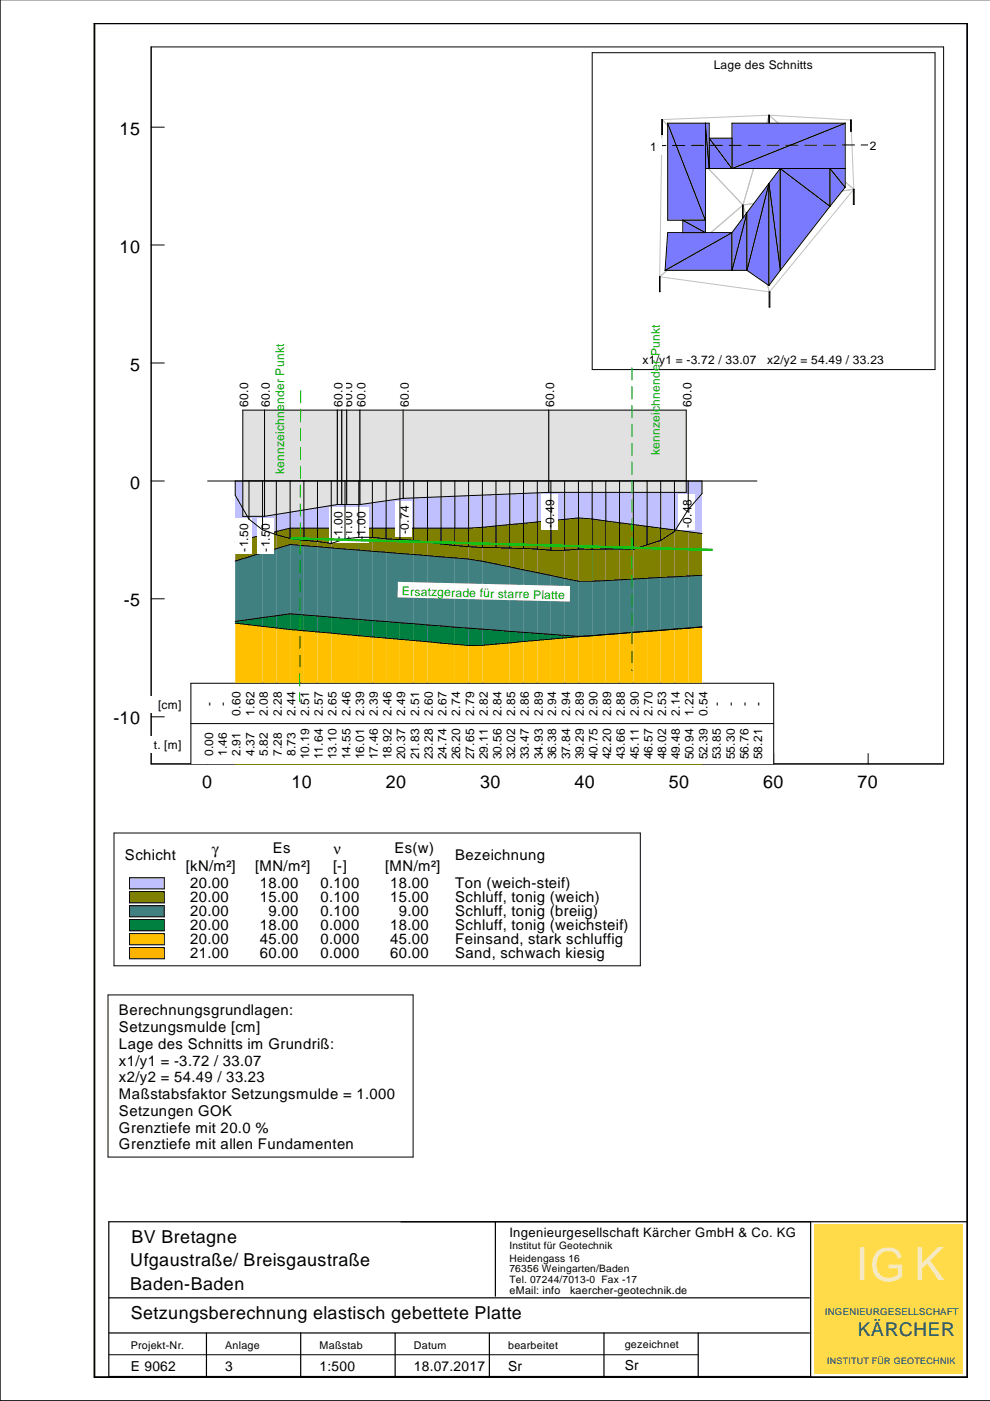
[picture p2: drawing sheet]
<svg xmlns="http://www.w3.org/2000/svg" width="210mm" height="297mm" viewBox="0 0 210 297" stroke-linecap="round" stroke-linejoin="round" font-family="sans-serif">
<path d="M0 0v297h209.9M32 9.9h168.1v152.1h-168.1z" fill="none" stroke="#000" stroke-width=".21"/>
<path d="M20 5h185.1v287h-185.1z" fill="none" stroke="#000" stroke-width=".38"/>
<path d="M49.9 102h2.9v12.1l-2.9 .8z" fill="#c0c0ff"/>
<path d="M49.9 114.9l2.9-.8v4l-2.9 .9z" fill="#808000"/>
<path d="M49.9 119l2.9-.9v13.3l-2.9 .3z" fill="#408080"/>
<path d="M49.9 131.7l2.9-.3v1.1l-2.9-.4z" fill="#008040"/>
<path d="M49.9 132.1l2.9 .4v19.5h-2.9z" fill="#ffc000"/>
<path d="M49.9 152h2.9v10.2h-2.9z" fill="#ffb300"/>
<path d="M52.8 102h2.9v11.4l-2.9 .7z" fill="#c0c0ff"/>
<path d="M52.8 114.1l2.9-.7v3.8l-2.9 .9z" fill="#808000"/>
<path d="M52.8 118.1l2.9-.9v13.7l-2.9 .5z" fill="#408080"/>
<path d="M52.8 131.4l2.9-.5v1.9l-2.9-.3z" fill="#008040"/>
<path d="M52.8 132.5l2.9 .3v19.2h-2.9z" fill="#ffc000"/>
<path d="M52.8 152h2.9v10.2h-2.9z" fill="#ffb300"/>
<path d="M55.7 102h2.9v10.7l-2.9 .7z" fill="#c0c0ff"/>
<path d="M55.7 113.4l2.9-.7v3.6l-2.9 .9z" fill="#808000"/>
<path d="M55.7 117.2l2.9-.9v14.3l-2.9 .3z" fill="#408080"/>
<path d="M55.7 130.9l2.9-.3v2.5l-2.9-.3z" fill="#008040"/>
<path d="M55.7 132.8l2.9 .3v18.9h-2.9z" fill="#ffc000"/>
<path d="M55.7 152h2.9v10.2h-2.9z" fill="#ffb300"/>
<path d="M58.6 102h2.9v10l-2.9 .7z" fill="#c0c0ff"/>
<path d="M58.6 112.7l2.9-.7v3.4l-2.9 .9z" fill="#808000"/>
<path d="M58.6 116.3l2.9-.9v14.7l-2.9 .5z" fill="#408080"/>
<path d="M58.6 130.6l2.9-.5v3.4l-2.9-.4z" fill="#008040"/>
<path d="M58.6 133.1l2.9 .4v18.5h-2.9z" fill="#ffc000"/>
<path d="M58.6 152h2.9v10.2h-2.9z" fill="#ffb300"/>
<path d="M61.5 102h2.9v10h-2.9z" fill="#c0c0ff"/>
<path d="M61.5 112h2.9v3.7l-2.9-.3z" fill="#808000"/>
<path d="M61.5 115.4l2.9 .3v14.7l-2.9-.3z" fill="#408080"/>
<path d="M61.5 130.1l2.9 .3v3.3l-2.9-.2z" fill="#008040"/>
<path d="M61.5 133.5l2.9 .2v18.3h-2.9z" fill="#ffc000"/>
<path d="M61.5 152h2.9v10.2h-2.9z" fill="#ffb300"/>
<path d="M64.4 102h2.9v10h-2.9z" fill="#c0c0ff"/>
<path d="M64.4 112h2.9v3.9l-2.9-.2z" fill="#808000"/>
<path d="M64.4 115.7l2.9 .2v14.7l-2.9-.2z" fill="#408080"/>
<path d="M64.4 130.4l2.9 .2v3.4l-2.9-.3z" fill="#008040"/>
<path d="M64.4 133.7l2.9 .3v18h-2.9z" fill="#ffc000"/>
<path d="M64.4 152h2.9v10.2h-2.9z" fill="#ffb300"/>
<path d="M67.3 102h2.9v10h-2.9z" fill="#c0c0ff"/>
<path d="M67.3 112h2.9v4.2l-2.9-.3z" fill="#808000"/>
<path d="M67.3 115.9l2.9 .3v14.7l-2.9-.3z" fill="#408080"/>
<path d="M67.3 130.6l2.9 .3v3.3l-2.9-.2z" fill="#008040"/>
<path d="M67.3 134l2.9 .2v17.8h-2.9z" fill="#ffc000"/>
<path d="M67.3 152h2.9v10.2h-2.9z" fill="#ffb300"/>
<path d="M70.2 102h3v10h-3z" fill="#c0c0ff"/>
<path d="M70.2 112h3v4.4l-3-.2z" fill="#808000"/>
<path d="M70.2 116.2l3 .2v14.7l-3-.2z" fill="#408080"/>
<path d="M70.2 130.9l3 .2v3.4l-3-.3z" fill="#008040"/>
<path d="M70.2 134.2l3 .3v17.5h-3z" fill="#ffc000"/>
<path d="M70.2 152h3v10.2h-3z" fill="#ffb300"/>
<path d="M73.2 102h2.9v10h-2.9z" fill="#c0c0ff"/>
<path d="M73.2 112h2.9v4.6l-2.9-.2z" fill="#808000"/>
<path d="M73.2 116.4l2.9 .2v14.7l-2.9-.2z" fill="#408080"/>
<path d="M73.2 131.1l2.9 .2v3.5l-2.9-.3z" fill="#008040"/>
<path d="M73.2 134.5l2.9 .3v17.2h-2.9z" fill="#ffc000"/>
<path d="M73.2 152h2.9v10.2h-2.9z" fill="#ffb300"/>
<path d="M76.1 102h2.9v10h-2.9z" fill="#c0c0ff"/>
<path d="M76.1 112h2.9v4.9l-2.9-.3z" fill="#808000"/>
<path d="M76.1 116.6l2.9 .3v14.7l-2.9-.3z" fill="#408080"/>
<path d="M76.1 131.3l2.9 .3v3.4l-2.9-.2z" fill="#008040"/>
<path d="M76.1 134.8l2.9 .2v17h-2.9z" fill="#ffc000"/>
<path d="M76.1 152h2.9v10.2h-2.9z" fill="#ffb300"/>
<path d="M79 102h2.9v10h-2.9z" fill="#c0c0ff"/>
<path d="M79 112h2.9v5.1l-2.9-.2z" fill="#808000"/>
<path d="M79 116.9l2.9 .2v14.7l-2.9-.2z" fill="#408080"/>
<path d="M79 131.6l2.9 .2v3.5l-2.9-.3z" fill="#008040"/>
<path d="M79 135l2.9 .3v16.7h-2.9z" fill="#ffc000"/>
<path d="M79 152h2.9v10.2h-2.9z" fill="#ffb300"/>
<path d="M81.9 102h2.9v10h-2.9z" fill="#c0c0ff"/>
<path d="M81.9 112h2.9v5.3l-2.9-.2z" fill="#808000"/>
<path d="M81.9 117.1l2.9 .2v14.7l-2.9-.2z" fill="#408080"/>
<path d="M81.9 131.8l2.9 .2v3.6l-2.9-.3z" fill="#008040"/>
<path d="M81.9 135.3l2.9 .3v16.4h-2.9z" fill="#ffc000"/>
<path d="M81.9 152h2.9v10.2h-2.9z" fill="#ffb300"/>
<path d="M84.8 102h2.9v10h-2.9z" fill="#c0c0ff"/>
<path d="M84.8 112h2.9v5.6l-2.9-.3z" fill="#808000"/>
<path d="M84.8 117.3l2.9 .3v14.6l-2.9-.2z" fill="#408080"/>
<path d="M84.8 132l2.9 .2v3.6l-2.9-.2z" fill="#008040"/>
<path d="M84.8 135.6l2.9 .2v16.2h-2.9z" fill="#ffc000"/>
<path d="M84.8 152h2.9v10.2h-2.9z" fill="#ffb300"/>
<path d="M87.7 102h2.9v10h-2.9z" fill="#c0c0ff"/>
<path d="M87.7 112h2.9v5.8l-2.9-.2z" fill="#808000"/>
<path d="M87.7 117.6l2.9 .2v14.7l-2.9-.3z" fill="#408080"/>
<path d="M87.7 132.2l2.9 .3v3.6l-2.9-.3z" fill="#008040"/>
<path d="M87.7 135.8l2.9 .3v15.9h-2.9z" fill="#ffc000"/>
<path d="M87.7 152h2.9v10.2h-2.9z" fill="#ffb300"/>
<path d="M90.6 102h2.9v10h-2.9z" fill="#c0c0ff"/>
<path d="M90.6 112h2.9v6.1l-2.9-.3z" fill="#808000"/>
<path d="M90.6 117.8l2.9 .3v14.6l-2.9-.2z" fill="#408080"/>
<path d="M90.6 132.5l2.9 .2v3.7l-2.9-.3z" fill="#008040"/>
<path d="M90.6 136.1l2.9 .3v15.6h-2.9z" fill="#ffc000"/>
<path d="M90.6 152h2.9v10.2h-2.9z" fill="#ffb300"/>
<path d="M93.5 102h2.9v10h-2.9z" fill="#c0c0ff"/>
<path d="M93.5 112h2.9v6.3l-2.9-.2z" fill="#808000"/>
<path d="M93.5 118.1l2.9 .2v14.7l-2.9-.3z" fill="#408080"/>
<path d="M93.5 132.7l2.9 .3v3.6l-2.9-.2z" fill="#008040"/>
<path d="M93.5 136.4l2.9 .2v15.4h-2.9z" fill="#ffc000"/>
<path d="M93.5 152h2.9v10.2h-2.9z" fill="#ffb300"/>
<path d="M96.4 102h3v10h-3z" fill="#c0c0ff"/>
<path d="M96.4 112h3v6.5l-3-.2z" fill="#808000"/>
<path d="M96.4 118.3l3 .2v14.7l-3-.2z" fill="#408080"/>
<path d="M96.4 133l3 .2v3.7l-3-.3z" fill="#008040"/>
<path d="M96.4 136.6l3 .3v15.1h-3z" fill="#ffc000"/>
<path d="M96.4 152h3v10.2h-3z" fill="#ffb300"/>
<path d="M99.4 102h2.9v9.8l-2.9 .2z" fill="#c0c0ff"/>
<path d="M99.4 112l2.9-.2v7.2l-2.9-.5z" fill="#808000"/>
<path d="M99.4 118.5l2.9 .5v14.4l-2.9-.2z" fill="#408080"/>
<path d="M99.4 133.2l2.9 .2v3.4l-2.9 .1z" fill="#008040"/>
<path d="M99.4 136.9l2.9-.1v15.2h-2.9z" fill="#ffc000"/>
<path d="M99.4 152h2.9v10.2h-2.9z" fill="#ffb300"/>
<path d="M102.3 102h2.9v9.5l-2.9 .3z" fill="#c0c0ff"/>
<path d="M102.3 111.8l2.9-.3v8.1l-2.9-.6z" fill="#808000"/>
<path d="M102.3 119l2.9 .6v14l-2.9-.2z" fill="#408080"/>
<path d="M102.3 133.4l2.9 .2v3l-2.9 .2z" fill="#008040"/>
<path d="M102.3 136.8l2.9-.2v15.4h-2.9z" fill="#ffc000"/>
<path d="M102.3 152h2.9v10.2h-2.9z" fill="#ffb300"/>
<path d="M105.2 102h2.9v9.2l-2.9 .3z" fill="#c0c0ff"/>
<path d="M105.2 111.5l2.9-.3v9l-2.9-.6z" fill="#808000"/>
<path d="M105.2 119.6l2.9 .6v13.7l-2.9-.3z" fill="#408080"/>
<path d="M105.2 133.6l2.9 .3v2.4l-2.9 .3z" fill="#008040"/>
<path d="M105.2 136.6l2.9-.3v15.7h-2.9z" fill="#ffc000"/>
<path d="M105.2 152h2.9v10.2h-2.9z" fill="#ffb300"/>
<path d="M108.1 102h2.9v9l-2.9 .2z" fill="#c0c0ff"/>
<path d="M108.1 111.2l2.9-.2v9.8l-2.9-.6z" fill="#808000"/>
<path d="M108.1 120.2l2.9 .6v13.3l-2.9-.2z" fill="#408080"/>
<path d="M108.1 133.9l2.9 .2v1.9l-2.9 .3z" fill="#008040"/>
<path d="M108.1 136.3l2.9-.3v16h-2.9z" fill="#ffc000"/>
<path d="M108.1 152h2.9v10.2h-2.9z" fill="#ffb300"/>
<path d="M111 102h2.9v8.7l-2.9 .3z" fill="#c0c0ff"/>
<path d="M111 111l2.9-.3v10.7l-2.9-.6z" fill="#808000"/>
<path d="M111 120.8l2.9 .6v12.9l-2.9-.2z" fill="#408080"/>
<path d="M111 134.1l2.9 .2v1.5l-2.9 .2z" fill="#008040"/>
<path d="M111 136l2.9-.2v16.2h-2.9z" fill="#ffc000"/>
<path d="M111 152h2.9v10.2h-2.9z" fill="#ffb300"/>
<path d="M113.9 102h2.9v8.4l-2.9 .3z" fill="#c0c0ff"/>
<path d="M113.9 110.7l2.9-.3v11.6l-2.9-.6z" fill="#808000"/>
<path d="M113.9 121.4l2.9 .6v12.5l-2.9-.2z" fill="#408080"/>
<path d="M113.9 134.3l2.9 .2v1l-2.9 .3z" fill="#008040"/>
<path d="M113.9 135.8l2.9-.3v16.5h-2.9z" fill="#ffc000"/>
<path d="M113.9 152h2.9v10.2h-2.9z" fill="#ffb300"/>
<path d="M116.8 102h2.9v8.1l-2.9 .3z" fill="#c0c0ff"/>
<path d="M116.8 110.4l2.9-.3v12.5l-2.9-.6z" fill="#808000"/>
<path d="M116.8 122l2.9 .6v12.1l-2.9-.2z" fill="#408080"/>
<path d="M116.8 134.5l2.9 .2v.6l-2.9 .2z" fill="#008040"/>
<path d="M116.8 135.5l2.9-.2v16.7h-2.9z" fill="#ffc000"/>
<path d="M116.8 152h2.9v10.2h-2.9z" fill="#ffb300"/>
<path d="M119.7 102h2.9v7.8l-2.9 .3z" fill="#c0c0ff"/>
<path d="M119.7 110.1l2.9-.3v13.4l-2.9-.6z" fill="#808000"/>
<path d="M119.7 122.6l2.9 .6v11.7l-2.9-.2z" fill="#408080"/>
<path d="M119.7 134.7l2.9 .3-2.9 .3z" fill="#008040"/>
<path d="M119.7 135.3l2.9-.3v17h-2.9z" fill="#ffc000"/>
<path d="M119.7 152h2.9v10.2h-2.9z" fill="#ffb300"/>
<path d="M122.6 102h3v8l-3-.2z" fill="#c0c0ff"/>
<path d="M122.6 109.8l3 .2v13.2h-3z" fill="#808000"/>
<path d="M122.6 123.2h3v11.6l-3 .1z" fill="#408080"/>
<path d="M122.6 134.9h3" fill="none" stroke="#008040" stroke-width=".21"/>
<path d="M122.6 135l3-.2v16.6l-3 .6z" fill="#ffc000"/>
<path d="M122.6 152l3-.6v10.8h-3z" fill="#ffb300"/>
<path d="M125.6 102h2.8v8.4l-2.8-.4z" fill="#c0c0ff"/>
<path d="M125.6 110l2.8 .4v12.7l-2.8 .1z" fill="#808000"/>
<path d="M125.6 123.2l2.8-.1v11.4l-2.8 .3z" fill="#408080"/>
<path d="M125.6 134.7h2.8" fill="none" stroke="#008040" stroke-width=".25"/>
<path d="M125.6 134.8l2.8-.3v16.2l-2.8 .7z" fill="#ffc000"/>
<path d="M125.6 151.4l2.8-.7v11.5h-2.8z" fill="#ffb300"/>
<path d="M128.4 102h3v8.8l-3-.4z" fill="#c0c0ff"/>
<path d="M128.4 110.4l3 .4v12.1l-3 .2z" fill="#808000"/>
<path d="M128.4 123.1l3-.2v11.4l-3 .2z" fill="#408080"/>
<path d="M128.4 134.4h3" fill="none" stroke="#008040" stroke-width=".21"/>
<path d="M128.4 134.5l3-.2v15.6l-3 .8z" fill="#ffc000"/>
<path d="M128.4 150.7l3-.8v12.3h-3z" fill="#ffb300"/>
<path d="M131.4 102h2.9v9.2l-2.9-.4z" fill="#c0c0ff"/>
<path d="M131.4 110.8l2.9 .4v11.6l-2.9 .1z" fill="#808000"/>
<path d="M131.4 122.9l2.9-.1v11.3l-2.9 .2z" fill="#408080"/>
<path d="M131.4 134.2h2.9" fill="none" stroke="#008040" stroke-width=".25"/>
<path d="M131.4 134.3l2.9-.2v15.1l-2.9 .7z" fill="#ffc000"/>
<path d="M131.4 149.9l2.9-.7v13h-2.9z" fill="#ffb300"/>
<path d="M134.3 102h2.9v9.6l-2.9-.4z" fill="#c0c0ff"/>
<path d="M134.3 111.2l2.9 .4v11l-2.9 .2z" fill="#808000"/>
<path d="M134.3 122.8l2.9-.2v11.3l-2.9 .2z" fill="#408080"/>
<path d="M134.3 134h2.9" fill="none" stroke="#008040" stroke-width=".21"/>
<path d="M134.3 134.1l2.9-.2v14.6l-2.9 .7z" fill="#ffc000"/>
<path d="M134.3 149.2l2.9-.7v13.7h-2.9z" fill="#ffb300"/>
<path d="M137.2 102h2.9v10l-2.9-.4z" fill="#c0c0ff"/>
<path d="M137.2 111.6l2.9 .4v10.4l-2.9 .2z" fill="#808000"/>
<path d="M137.2 122.6l2.9-.2v11.2l-2.9 .3z" fill="#408080"/>
<path d="M137.2 133.8h2.9" fill="none" stroke="#008040" stroke-width=".21"/>
<path d="M137.2 133.9l2.9-.3v14.2l-2.9 .7z" fill="#ffc000"/>
<path d="M137.2 148.5l2.9-.7v14.4h-2.9z" fill="#ffb300"/>
<path d="M140.1 102h2.9v10.4l-2.9-.4z" fill="#c0c0ff"/>
<path d="M140.1 112l2.9 .4v9.9l-2.9 .1z" fill="#808000"/>
<path d="M140.1 122.4l2.9-.1v11.1l-2.9 .2z" fill="#408080"/>
<path d="M140.1 133.5h2.9" fill="none" stroke="#008040" stroke-width=".25"/>
<path d="M140.1 133.6l2.9-.2v13.7l-2.9 .7z" fill="#ffc000"/>
<path d="M140.1 147.8l2.9-.7v15.1h-2.9z" fill="#ffb300"/>
<path d="M143 102h2.9v10.7l-2.9-.3z" fill="#c0c0ff"/>
<path d="M143 112.4l2.9 .3v9.4l-2.9 .2z" fill="#808000"/>
<path d="M143 122.3l2.9-.2v11.1l-2.9 .2z" fill="#408080"/>
<path d="M143 133.3h2.9" fill="none" stroke="#008040" stroke-width=".21"/>
<path d="M143 133.4l2.9-.2v13.1l-2.9 .8z" fill="#ffc000"/>
<path d="M143 147.1l2.9-.8v15.9h-2.9z" fill="#ffb300"/>
<path d="M145.9 102h2.9v11.1l-2.9-.4z" fill="#c0c0ff"/>
<path d="M145.9 112.7l2.9 .4v8.9l-2.9 .1z" fill="#808000"/>
<path d="M145.9 122.1l2.9-.1v10.9l-2.9 .3z" fill="#408080"/>
<path d="M145.9 133.1h2.9" fill="none" stroke="#008040" stroke-width=".25"/>
<path d="M145.9 133.2l2.9-.3v12.7l-2.9 .7z" fill="#ffc000"/>
<path d="M145.9 146.3l2.9-.7v16.6h-2.9z" fill="#ffb300"/>
<path d="M44 102h116.5M49.9 119l11.6-3.6 32 2.7a88.7 88.7 0 0 1 17.5 2.7l11.6 2.4a306.3 306.3 0 0 0 20.4-.9l5.8-.3M148.8 113.1l-23.2-3.1-3-.2-23.2 2.2h-37.9l-11.6 2.9M49.9 131.7l11.6-1.6 46.6 3.8 14.5 1 3-.1M49.9 132.1l11.6 1.4 32 2.9a52 52 0 0 0 14.6-.1l17.5-1.5M148.8 132.9l-23.2 1.9M148.8 145.6l-23.2 5.8-3 .6h-72.7" fill="none" stroke="#000" stroke-width=".21"/>
<path d="M116.3 87h29.2v15h-29.2z" fill="#e1e1e1"/>
<path d="M116.3 87h29.2v15h-29.2z" fill="none" stroke="#000" stroke-width=".21"/>
<g fill="#fff">
<path d="M143.9 80.1h3.5v6.6h-3.5z"/>
<path d="M114.8 80.1h3.4v6.6h-3.4z"/>
</g>
<path d="M116.3 102h29.2v2.4h-29.2z" fill="#e1e1e1"/>
<path d="M116.3 102h29.2v2.4h-29.2z" fill="none" stroke="#000" stroke-width=".21"/>
<g fill="#fff">
<path d="M143.9 104.9h3.5v7.5h-3.5z"/>
<path d="M114.8 104.9h3.4v7.5h-3.4z"/>
</g>
<path d="M85.5 87h30.8v15h-30.8z" fill="#e1e1e1"/>
<path d="M85.5 87h30.8v15h-30.8z" fill="none" stroke="#000" stroke-width=".21"/>
<g fill="#fff">
<path d="M114.8 80.1h3.4v6.6h-3.4z"/>
<path d="M83.9 80.1h3.4v6.6h-3.4z"/>
</g>
<path d="M85.5 102h30.8v2.4l-30.8 1.3z" fill="#e1e1e1"/>
<path d="M85.5 102h30.8v2.4l-30.8 1.3z" fill="none" stroke="#000" stroke-width=".21"/>
<g fill="#fff">
<path d="M114.8 104.9h3.4v7.5h-3.4z"/>
<path d="M83.9 106.2h3.4v7.5h-3.4z"/>
</g>
<path d="M73.5 87h2.8v15h-2.8z" fill="#e1e1e1"/>
<path d="M73.5 87h2.8v15h-2.8z" fill="none" stroke="#000" stroke-width=".21"/>
<g fill="#fff">
<path d="M71.9 80.1h3.5v6.6h-3.5z"/>
<path d="M74.7 80.1h3.4v6.6h-3.4z"/>
</g>
<path d="M73.5 102h2.8v5h-2.8z" fill="#e1e1e1"/>
<path d="M73.5 102h2.8v5h-2.8z" fill="none" stroke="#000" stroke-width=".21"/>
<g fill="#fff">
<path d="M71.9 107.5h3.5v7.4h-3.5z"/>
<path d="M74.7 107.5h3.4v7.4h-3.4z"/>
</g>
<path d="M76.3 87h9.2v15h-9.2z" fill="#e1e1e1"/>
<path d="M76.3 87h9.2v15h-9.2z" fill="none" stroke="#000" stroke-width=".21"/>
<g fill="#fff">
<path d="M74.7 80.1h3.4v6.6h-3.4z"/>
<path d="M83.9 80.1h3.4v6.6h-3.4z"/>
</g>
<path d="M76.3 102h9.2v3.7l-9.2 1.3z" fill="#e1e1e1"/>
<path d="M76.3 102h9.2v3.7l-9.2 1.3z" fill="none" stroke="#000" stroke-width=".21"/>
<g fill="#fff">
<path d="M74.7 107.5h3.4v7.4h-3.4z"/>
<path d="M83.9 106.2h3.4v7.5h-3.4z"/>
</g>
<path d="M71.5 87h1v15h-1z" fill="#e1e1e1"/>
<path d="M71.5 87h1v15h-1z" fill="none" stroke="#000" stroke-width=".21"/>
<g fill="#fff">
<path d="M70.9 80.1h3.4v6.6h-3.4z"/>
<path d="M69.9 80.1h3.4v6.6h-3.4z"/>
</g>
<path d="M71.5 102h1v5h-1z" fill="#e1e1e1"/>
<path d="M71.5 102h1v5h-1z" fill="none" stroke="#000" stroke-width=".21"/>
<g fill="#fff">
<path d="M70.9 107.5h3.4v7.4h-3.4z"/>
<path d="M69.9 107.5h3.4v7.4h-3.4z"/>
</g>
<path d="M72.5 87h1v15h-1z" fill="#e1e1e1"/>
<path d="M72.5 87h1v15h-1z" fill="none" stroke="#000" stroke-width=".21"/>
<g fill="#fff">
<path d="M70.9 80.1h3.4v6.6h-3.4z"/>
<path d="M71.9 80.1h3.5v6.6h-3.5z"/>
</g>
<path d="M72.5 102h1v5h-1z" fill="#e1e1e1"/>
<path d="M72.5 102h1v5h-1z" fill="none" stroke="#000" stroke-width=".21"/>
<g fill="#fff">
<path d="M70.9 107.5h3.4v7.4h-3.4z"/>
<path d="M71.9 107.5h3.5v7.4h-3.5z"/>
</g>
<path d="M51.5 87h4.6v15h-4.6z" fill="#e1e1e1"/>
<path d="M51.5 87h4.6v15h-4.6z" fill="none" stroke="#000" stroke-width=".21"/>
<g fill="#fff">
<path d="M49.9 80.1h3.4v6.6h-3.4z"/>
<path d="M54.5 80.1h3.5v6.6h-3.5z"/>
</g>
<path d="M51.5 102h4.6v7.5h-4.6z" fill="#e1e1e1"/>
<path d="M51.5 102h4.6v7.5h-4.6z" fill="none" stroke="#000" stroke-width=".21"/>
<g fill="#fff">
<path d="M49.9 110h3.4v7.5h-3.4z"/>
<path d="M54.5 110h3.5v7.5h-3.5z"/>
</g>
<path d="M56.1 87h15.4v15h-15.4z" fill="#e1e1e1"/>
<path d="M56.1 87h15.4v15h-15.4z" fill="none" stroke="#000" stroke-width=".21"/>
<g fill="#fff">
<path d="M54.5 80.1h3.5v6.6h-3.5z"/>
<path d="M69.9 80.1h3.4v6.6h-3.4z"/>
</g>
<path d="M56.1 102h15.4v5l-15.4 2.5z" fill="#e1e1e1"/>
<path d="M56.1 102h15.4v5l-15.4 2.5z" fill="none" stroke="#000" stroke-width=".21"/>
<g fill="#fff">
<path d="M54.5 110h3.5v7.5h-3.5z"/>
<path d="M69.9 107.5h3.4v7.4h-3.4z"/>
</g>
<g fill="none" stroke="#000" stroke-width=".21">
<path d="M32 9.9v152.1h168.1M32 27h2.8M32 51.9h2.8M32 77h2.8M32 102h2.8M52.8 102v8.1M52.8 110.1l2.9 2.3M55.7 102v10.4M55.7 112.4l2.9 1M58.6 102v11.4M58.6 113.4l2.9 .8M61.5 102v12.2"/>
<path d="M61.5 114.2l2.9 .4M64.4 102v12.6M64.4 114.6l2.9 .2M67.3 102v12.8M67.3 114.8l2.9 .4M70.2 102v13.2M73.2 102v12.3M73.2 114.3l-3 .9M76.1 102v11.9M76.1 113.9l-2.9 .4M76.1 113.9h2.9M79 102v11.9"/>
<path d="M79 113.9l2.9 .4M81.9 102v12.3M81.9 114.3l2.9 .1M84.8 102v12.4M84.8 114.4l2.9 .2M87.7 102v12.6M87.7 114.6l2.9 .3M90.6 102v12.9M90.6 114.9l2.9 .4M93.5 102v13.3M93.5 115.3l2.9 .4M96.4 102v13.7"/>
<path d="M96.4 115.7l3 .2M99.4 102v13.9M99.4 115.9l2.9 .2M102.3 102v14.1M102.3 116.1h2.9M105.2 102v14.1M105.2 116.1l5.8 .2M108.1 102v14.2M111 102v14.3M111 116.3l2.9 .1M113.9 102v14.4M113.9 116.4l2.9 .3"/>
<path d="M116.8 102v14.7M116.8 116.7h2.9M119.7 102v14.7M122.6 102v14.4M122.6 116.4l3 .1M122.6 116.4l-2.9 .3M125.6 102v14.5M128.4 102v14.4M131.4 102v14.4M131.4 116.4l-5.8 .1M131.4 116.4l2.9 .1M134.3 102v14.5"/>
<path d="M137.2 102v13.5M137.2 115.5l-2.9 1M140.1 102v12.6M140.1 114.6l-2.9 .9M143 102v10.7M143 112.7l-2.9 1.9M145.9 108l2.9-3.4v-2.6h-98.9v3l2.9 5.1M145.9 102v6M145.9 108l-2.9 4.7M32 127h2.8M32 152h2.8M44 159.8v2.2"/>
<path d="M64.1 159.8v2.2M84 159.8v2.2M104.1 159.8v2.2M124 159.8v2.2M144.1 159.8v2.2M164 159.8v2.2M184.1 159.8v2.2"/>
</g>
<path d="M40.5 144.9h123.5v17.1h-123.5z" fill="#fff"/>
<path d="M40.5 144.9v17.1M40.5 153.4h123.5M164 144.9v17.1" fill="none" stroke="#000" stroke-width=".21"/>
<path d="M31.9 156.1h7.6v3.5h-7.6z" fill="#fff"/>
<path d="M40.5 144.9h123.5" fill="none" stroke="#000" stroke-width=".21"/>
<path d="M31.9 147.6h7.6v3.4h-7.6z" fill="#fff"/>
<path d="M27.5 186.1h7.3v2.4h-7.3z" fill="#c0c0ff"/>
<path d="M27.5 186.1h7.3v2.4h-7.3z" fill="none" stroke="#fff" stroke-width=".21"/>
<path d="M27.5 189.1h7.3v2.3h-7.3z" fill="#808000"/>
<path d="M27.5 189.1h7.3v2.3h-7.3z" fill="none" stroke="#fff" stroke-width=".21"/>
<path d="M27.5 192h7.3v2.4h-7.3z" fill="#408080"/>
<path d="M27.5 192h7.3v2.4h-7.3z" fill="none" stroke="#fff" stroke-width=".21"/>
<path d="M27.5 195h7.3v2.4h-7.3z" fill="#008040"/>
<path d="M27.5 195h7.3v2.4h-7.3z" fill="none" stroke="#fff" stroke-width=".21"/>
<path d="M27.5 198h7.3v2.3h-7.3z" fill="#ffc000"/>
<path d="M27.5 198h7.3v2.3h-7.3z" fill="none" stroke="#fff" stroke-width=".21"/>
<path d="M27.5 200.9h7.3v2.4h-7.3z" fill="#ffb300"/>
<path d="M27.5 200.9h7.3v2.4h-7.3z" fill="none" stroke="#fff" stroke-width=".21"/>
<path d="M24.2 176.6h111.6v28.2h-111.6z" fill="#fff"/>
<path d="M27.5 186.1h7.3v2.4h-7.3z" fill="#c0c0ff"/>
<path d="M27.5 186.1h7.3v2.4h-7.3z" fill="none" stroke="#000" stroke-width=".21"/>
<path d="M27.5 189.1h7.3v2.3h-7.3z" fill="#808000"/>
<path d="M27.5 189.1h7.3v2.3h-7.3z" fill="none" stroke="#000" stroke-width=".21"/>
<path d="M27.5 192h7.3v2.4h-7.3z" fill="#408080"/>
<path d="M27.5 192h7.3v2.4h-7.3z" fill="none" stroke="#000" stroke-width=".21"/>
<path d="M27.5 195h7.3v2.4h-7.3z" fill="#008040"/>
<path d="M27.5 195h7.3v2.4h-7.3z" fill="none" stroke="#000" stroke-width=".21"/>
<path d="M27.5 198h7.3v2.3h-7.3z" fill="#ffc000"/>
<path d="M27.5 198h7.3v2.3h-7.3z" fill="none" stroke="#000" stroke-width=".21"/>
<path d="M27.5 200.9h7.3v2.4h-7.3z" fill="#ffb300"/>
<path d="M24.2 176.6h111.6v28.2h-111.6zM27.5 200.9h7.3v2.4h-7.3z" fill="none" stroke="#000" stroke-width=".21"/>
<path d="M22.9 210.9h64.7v34.4h-64.7z" fill="#fff"/>
<path d="M22.9 210.9h64.7v34.4h-64.7z" fill="none" stroke="#000" stroke-width=".21"/>
<path d="M125.6 11.2h72.6v67.2h-72.6z" fill="#fff"/>
<path d="M125.6 11.2h72.6v67.2h-72.6z" fill="none" stroke="#000" stroke-width=".21"/>
<path d="M140.4 25.4l17.1 18.1M140.4 25.4l-.5 33.3M163.1 24.4l-5.6 19.1M163.1 24.4l-22.7 1M163.1 24.4l17.9 15.7M163.1 24.4l17.3 1 .6 14.7M139.9 58.7l23.3 3.2M157.5 43.5l5.7 18.4M157.5 43.5l-17.6 15.2M181 40.1l-23.5 3.4M181 40.1l-17.8 21.8" fill="none" stroke="#c0c0c0" stroke-width=".21"/>
<path d="M139.8 58.7h.2v.9h-.2z" fill="#c0c0ff"/>
<path d="M139.8 59.6h.2z" fill="#808000"/>
<path d="M139.8 59.6h.2z" fill="#408080"/>
<path d="M139.8 59.6h.2z" fill="#008040"/>
<path d="M139.8 59.6h.2v.7h-.2z" fill="#ffc000"/>
<path d="M139.8 60.3h.2v1.5h-.2z" fill="#ffb300"/>
<path d="M140.3 25.4h.2v.3h-.2z" fill="#c0c0ff"/>
<path d="M140.3 25.7h.2v.1h-.2z" fill="#808000"/>
<path d="M140.3 25.8h.2v.5h-.2z" fill="#408080"/>
<path d="M140.3 26.3h.2z" fill="#008040"/>
<path d="M140.3 26.3h.2v.7h-.2z" fill="#ffc000"/>
<path d="M140.3 27h.2v1.5h-.2z" fill="#ffb300"/>
<path d="M180.9 40.1h.2v.2h-.2z" fill="#c0c0ff"/>
<path d="M180.9 40.3h.2v.6h-.2z" fill="#808000"/>
<path d="M180.9 40.9h.2v.2h-.2z" fill="#408080"/>
<path d="M180.9 41.1h.2z" fill="#008040"/>
<path d="M180.9 41.1h.2v.6h-.2z" fill="#ffc000"/>
<path d="M180.9 41.7h.2v1.6h-.2z" fill="#ffb300"/>
<path d="M163.1 61.9h.1v.5h-.1z" fill="#c0c0ff"/>
<path d="M163.1 62.4h.1z" fill="#808000"/>
<path d="M163.1 62.4h.1v.5h-.1z" fill="#408080"/>
<path d="M163.1 62.9h.1z" fill="#008040"/>
<path d="M163.1 62.9h.1v.6h-.1z" fill="#ffc000"/>
<path d="M163.1 63.5h.1v1.6h-.1z" fill="#ffb300"/>
<path d="M157.4 43.5h.2v.3h-.2z" fill="#c0c0ff"/>
<path d="M157.4 43.8h.2z" fill="#808000"/>
<path d="M157.4 43.8h.2v.4h-.2z" fill="#408080"/>
<path d="M157.4 44.2h.2v.4h-.2z" fill="#008040"/>
<path d="M157.4 44.6h.2v.4h-.2z" fill="#ffc000"/>
<path d="M157.4 45h.2v1.7h-.2z" fill="#ffb300"/>
<path d="M180.3 25.4h.2v.5h-.2z" fill="#c0c0ff"/>
<path d="M180.3 25.9l.2 .1z" fill="#808000"/>
<path d="M180.3 26h.2v.5h-.2z" fill="#408080"/>
<path d="M180.3 26.5h.2z" fill="#008040"/>
<path d="M180.3 26.5h.2v.2h-.2z" fill="#ffc000"/>
<path d="M180.3 26.7h.2v1.1h-.2z" fill="#ffb300"/>
<path d="M163 24.4h.2v.4h-.2z" fill="#c0c0ff"/>
<path d="M163 24.8h.2v.3h-.2z" fill="#808000"/>
<path d="M163 25.1h.2v.5h-.2z" fill="#408080"/>
<path d="M163 25.6h.2z" fill="#008040"/>
<path d="M163 25.6h.2v.4h-.2z" fill="#ffc000"/>
<path d="M163 26h.2v1.6h-.2z" fill="#ffb300"/>
<path d="M140.3 25.4h.2v3.1h-.2zM163 24.4h.2v3.2h-.2zM180.3 25.4h.2v2.4h-.2zM139.8 58.7h.2v3.1h-.2zM157.4 43.5h.2v3.2h-.2zM180.9 40.1h.2v3.2h-.2zM163.1 61.9h.1v3.2h-.1z" fill="none" stroke="#000" stroke-width=".21"/>
<path d="M141 57.3l14.2-8v8z" fill="#7a7aff"/>
<path d="M141 57.3l14.2-8v8z" fill="none" stroke="#000" stroke-width=".21"/>
<path d="M141.6 49.3h13.6l-14.2 8z" fill="#7a7aff"/>
<path d="M141.6 49.3h13.6l-14.2 8z" fill="none" stroke="#000" stroke-width=".21"/>
<path d="M158.4 45.1v12.2h-3.2z" fill="#7a7aff"/>
<path d="M158.4 45.1v12.2h-3.2z" fill="none" stroke="#000" stroke-width=".21"/>
<path d="M158.4 45.1l-3.2 12.2v-8z" fill="#7a7aff"/>
<path d="M158.4 45.1l-3.2 12.2v-8z" fill="none" stroke="#000" stroke-width=".21"/>
<path d="M163 38.9v21.6l-4.6-3.2z" fill="#7a7aff"/>
<path d="M163 38.9v21.6l-4.6-3.2z" fill="none" stroke="#000" stroke-width=".21"/>
<path d="M163 38.9l-4.6 18.4v-12.2z" fill="#7a7aff"/>
<path d="M163 38.9l-4.6 18.4v-12.2z" fill="none" stroke="#000" stroke-width=".21"/>
<path d="M165.4 35.7v21.6l-2.4-18.4z" fill="#7a7aff"/>
<path d="M165.4 35.7v21.6l-2.4-18.4z" fill="none" stroke="#000" stroke-width=".21"/>
<path d="M163 38.9l2.4 18.4-2.4 3.2z" fill="#7a7aff"/>
<path d="M163 38.9l2.4 18.4-2.4 3.2z" fill="none" stroke="#000" stroke-width=".21"/>
<path d="M165.4 35.7l10.6 8-10.6 13.6z" fill="#7a7aff"/>
<path d="M165.4 35.7l10.6 8-10.6 13.6z" fill="none" stroke="#000" stroke-width=".21"/>
<path d="M165.4 35.7h10.6v8z" fill="#7a7aff"/>
<path d="M165.4 35.7h10.6v8z" fill="none" stroke="#000" stroke-width=".21"/>
<path d="M176 35.7l3.2 4-3.2 4z" fill="#7a7aff"/>
<path d="M176 35.7l3.2 4-3.2 4z" fill="none" stroke="#000" stroke-width=".21"/>
<path d="M176 35.7h3.2v4z" fill="#7a7aff"/>
<path d="M176 35.7h3.2v4z" fill="none" stroke="#000" stroke-width=".21"/>
<path d="M155.2 35.7l24-9.6v9.6z" fill="#7a7aff"/>
<path d="M155.2 35.7l24-9.6v9.6z" fill="none" stroke="#000" stroke-width=".21"/>
<path d="M155.2 26.1h24l-24 9.6z" fill="#7a7aff"/>
<path d="M155.2 26.1h24l-24 9.6z" fill="none" stroke="#000" stroke-width=".21"/>
<path d="M150.4 29.3l4.8 6.4h-4.8z" fill="#7a7aff"/>
<path d="M150.4 29.3l4.8 6.4h-4.8z" fill="none" stroke="#000" stroke-width=".21"/>
<path d="M150.4 29.3h4.8v6.4z" fill="#7a7aff"/>
<path d="M150.4 29.3h4.8v6.4z" fill="none" stroke="#000" stroke-width=".21"/>
<path d="M149.6 26.1l.8 9.6h-.8z" fill="#7a7aff"/>
<path d="M149.6 26.1l.8 9.6h-.8z" fill="none" stroke="#000" stroke-width=".21"/>
<path d="M149.6 26.1h.8v9.6z" fill="#7a7aff"/>
<path d="M149.6 26.1h.8v9.6z" fill="none" stroke="#000" stroke-width=".21"/>
<path d="M141.6 26.1l8 20.6h-8z" fill="#7a7aff"/>
<path d="M141.6 26.1l8 20.6h-8z" fill="none" stroke="#000" stroke-width=".21"/>
<path d="M141.6 26.1h8v20.6z" fill="#7a7aff"/>
<path d="M141.6 26.1h8v20.6z" fill="none" stroke="#000" stroke-width=".21"/>
<path d="M144.8 46.7l4.8 2.6h-4.8z" fill="#7a7aff"/>
<path d="M144.8 46.7l4.8 2.6h-4.8z" fill="none" stroke="#000" stroke-width=".21"/>
<path d="M144.8 46.7h4.8v2.6z" fill="#7a7aff"/>
<g fill="none" stroke="#000" stroke-width=".21">
<path d="M138.6 30.9h2.6M142.6 30.9h2.6M146.6 30.8h2.6M150.6 30.8h2.6M154.6 30.8h2.6M158.6 30.8h2.6M162.6 30.8h2.6M166.6 30.8h2.6M170.6 30.8h2.6M174.6 30.8h2.6M178.6 30.7h2.6M182.6 30.7h2.6"/>
<path d="M144.8 46.7h4.8v2.6z"/>
</g>
<g fill="#fff">
<path d="M137.4 29.3h2.9v3.4h-2.9z"/>
<path d="M184 29.1h2.9v3.5h-2.9z"/>
<path d="M23.1 259h148.8v32.8h-148.8z"/>
</g>
<path d="M105 259.1v15.7M171.9 259v32.8h-148.8v-32.8h181.9M23.1 275.2h148.5M23.2 282.6h148.4M43.8 282.6v9.2M63.8 282.6v9.2M83.8 282.7v9.1M103.8 282.7v9.1M128.1 282.6v9.2M148 282.6v9.2" fill="none" stroke="#000" stroke-width=".25"/>
<path d="M23.2 287.2h124.8" fill="none" stroke="#000" stroke-width=".21"/>
<path d="M172.5 259.7h31.6v31.6h-31.6z" fill="#ffdb4a"/>
<g fill="none" stroke="#00c600" stroke-width=".21">
<path d="M134 78v2.6M63.7 90.8v2.6M63.7 94.8v2.7M63.7 98.8v2.6M63.8 82.8v2.6M63.8 86.8l-.1 2.7M134 82v2.6M134 86v2.6M134 90v2.6M134 94v2.6M134 98v2.6M63.6 118.8v2.7"/>
<path d="M63.7 102.8v2.7M63.7 106.8v2.6M63.7 110.8v2.7M63.7 114.9l-.1 2.5M134 102v2.6M134 106v2.6M134 110v2.6M134 114v2.6M134 118v2.6M63.6 130.9v2.5M63.6 134.8v2.7M63.6 138.9v2.5"/>
<path d="M63.6 122.9v2.5M63.6 126.8v2.7M134 122v2.6M134 126v2.6M134 130v2.6M134 134v2.6M134 138v2.6M63.5 142.8v2.7M63.5 146.9v1.9M134 142v.2"/>
</g>
<path d="M61.8 114.1l89.1 2.5" fill="none" stroke="#00c600" stroke-width=".51"/>
<path d="M84.4 123.4l36.5 .8-.1 3.4-36.5-.9z" fill="#fff"/>
<text font-size="9.7" fill="#feefc0" x="181.5" y="271.4">IG K</text>
<text font-size="4" fill="#00488a" x="181.9" y="283.3">KÄRCHER</text>
<g font-size="3.8">
<text x="25.4" y="28.6">15</text>
<text x="25.4" y="53.6">10</text>
<text x="27.6" y="78.6">5</text>
<text x="27.6" y="103.6">0</text>
<text x="26.2" y="128.6">-5</text>
<text x="24" y="153.6">-10</text>
<text x="42.9" y="167.1">0</text>
<text x="61.8" y="167.1">10</text>
<text x="81.8" y="167.1">20</text>
<text x="101.8" y="167.1">30</text>
<text x="121.8" y="167.1">40</text>
<text x="141.8" y="167.1">50</text>
<text x="161.8" y="167.1">60</text>
<text x="181.8" y="167.1">70</text>
<text x="27.9" y="263.5">BV Bretagne</text>
<text x="27.6" y="268.5">Ufgaustraße/ Breisgaustraße</text>
<text x="27.6" y="273.5">Baden-Baden</text>
<text x="27.7" y="279.7">Setzungsberechnung elastisch gebettete Platte</text>
</g>
<g font-size="3.2" fill="#fff">
<text x="44.9" y="181.1">γ</text>
<text x="70.7" y="181.1">ν</text>
</g>
<g font-size="3.1" fill="#fff">
<text x="26.5" y="182.4">Schicht</text>
<text x="39.4" y="184.7">[kN/m²]</text>
<text x="54.1" y="184.7">[MN/m²]</text>
<text x="57.8" y="180.9">Es</text>
<text x="70.6" y="184.7">[-]</text>
<text x="83.6" y="180.9">Es(w)</text>
<text x="96.5" y="182.4">Bezeichnung</text>
<text x="40.3" y="188.3">20.00</text>
<text x="40.3" y="191.3">20.00</text>
<text x="55.1" y="188.3">18.00</text>
<text x="55.1" y="191.3">15.00</text>
<text x="67.9" y="188.3">0.100</text>
<text x="67.9" y="191.3">0.100</text>
<text x="82.7" y="188.3">18.00</text>
<text x="82.7" y="191.3">15.00</text>
<text x="96.5" y="188.3">Ton (weich-steif)</text>
<text x="96.5" y="191.3">Schluff, tonig (weich)</text>
<text x="40.3" y="194.3">20.00</text>
<text x="40.3" y="197.2">20.00</text>
<text x="55.1" y="197.2">18.00</text>
<text x="56.9" y="194.3">9.00</text>
<text x="67.9" y="197.2">0.000</text>
<text x="67.9" y="194.3">0.100</text>
<text x="82.7" y="197.2">18.00</text>
<text x="84.5" y="194.3">9.00</text>
<text x="96.5" y="197.2">Schluff, tonig (weichsteif)</text>
<text x="96.5" y="194.3">Schluff, tonig (breiig)</text>
<text x="40.3" y="200.2">20.00</text>
<text x="40.3" y="203.2">21.00</text>
<text x="55.1" y="200.2">45.00</text>
<text x="55.1" y="203.2">60.00</text>
<text x="67.9" y="200.2">0.000</text>
<text x="67.9" y="203.2">0.000</text>
<text x="82.7" y="200.2">45.00</text>
<text x="82.7" y="203.2">60.00</text>
<text x="96.5" y="200.2">Feinsand, stark schluffig</text>
<text x="96.5" y="203.2">Sand, schwach kiesig</text>
</g>
<g font-size="3.1">
<text x="81.7" y="184.7">[MN/m²]</text>
<text x="25.2" y="215.3">Berechnungsgrundlagen:</text>
<text x="25.2" y="218.8">Setzungsmulde [cm]</text>
<text x="25.2" y="222.4">Lage des Schnitts im Grundriß:</text>
<text x="25.2" y="225.9">x1/y1 = -3.72 / 33.07</text>
<text x="25.2" y="229.5">x2/y2 = 54.49 / 33.23</text>
<text x="25.2" y="233">Maßstabsfaktor Setzungsmulde = 1.000</text>
<text x="25.2" y="236.6">Setzungen GOK</text>
<text x="25.2" y="240.2">Grenztiefe mit 20.0 %</text>
<text x="25.2" y="243.7">Grenztiefe mit allen Fundamenten</text>
</g>
<g font-size="2.9">
<text x="27.7" y="290.6">E 9062</text>
<text x="47.7" y="290.6">3</text>
<text x="67.7" y="290.6">1:500</text>
<text x="87.7" y="290.6">18.07.2017</text>
<text x="107.7" y="290.6">Sr</text>
<text x="132.5" y="290.4">Sr</text>
</g>
<text font-size="2.8" x="108" y="262.3">Ingenieurgesellschaft Kärcher GmbH &amp; Co. KG</text>
<g font-size="2.5">
<text x="151.3" y="14.6">Lage des Schnitts</text>
<text x="137.8" y="32">1</text>
<text x="184.4" y="31.8">2</text>
<text x="136.2" y="77.1">x1/y1 = -3.72 / 33.07</text>
<text x="162.6" y="77.1">x2/y2 = 54.49 / 33.23</text>
<text x="52.6" y="86.2" transform="rotate(-90 52.6 86.2)">60.0</text>
<text x="57.2" y="86.2" transform="rotate(-90 57.2 86.2)">60.0</text>
<text x="72.6" y="86.2" transform="rotate(-90 72.6 86.2)">60.0</text>
<text x="73.6" y="86.2" transform="rotate(-90 73.6 86.2)">60.0</text>
<text x="74.6" y="86.2" transform="rotate(-90 74.6 86.2)">60.0</text>
<text x="77.5" y="86.2" transform="rotate(-90 77.5 86.2)">60.0</text>
<text x="86.7" y="86.2" transform="rotate(-90 86.7 86.2)">60.0</text>
<text x="117.5" y="86.2" transform="rotate(-90 117.5 86.2)">60.0</text>
<text x="146.6" y="86.2" transform="rotate(-90 146.6 86.2)">60.0</text>
<text x="86.7" y="113.2" transform="rotate(-90 86.7 113.2)">-0.74</text>
<text x="117.5" y="111.9" transform="rotate(-90 117.5 111.9)">-0.49</text>
<text x="146.6" y="111.9" transform="rotate(-90 146.6 111.9)">-0.48</text>
<text x="52.6" y="117" transform="rotate(-90 52.6 117)">-1.50</text>
<text x="57.2" y="117" transform="rotate(-90 57.2 117)">-1.50</text>
<text x="72.6" y="114.5" transform="rotate(-90 72.6 114.5)">-1.00</text>
<text x="73.6" y="114.5" transform="rotate(-90 73.6 114.5)">-1.00</text>
<text x="74.6" y="114.5" transform="rotate(-90 74.6 114.5)">-1.00</text>
<text x="77.5" y="114.5" transform="rotate(-90 77.5 114.5)">-1.00</text>
<text x="45.2" y="149.6" transform="rotate(-90 45.2 149.6)">-</text>
<text x="48.1" y="149.6" transform="rotate(-90 48.1 149.6)">-</text>
<text x="152.9" y="149.6" transform="rotate(-90 152.9 149.6)">-</text>
<text x="155.8" y="149.6" transform="rotate(-90 155.8 149.6)">-</text>
<text x="158.7" y="149.6" transform="rotate(-90 158.7 149.6)">-</text>
<text x="161.6" y="149.6" transform="rotate(-90 161.6 149.6)">-</text>
<text x="33.5" y="150.2">[cm]</text>
<text x="51" y="151.7" transform="rotate(-90 51 151.7)">0.60</text>
<text x="53.9" y="151.7" transform="rotate(-90 53.9 151.7)">1.62</text>
<text x="56.8" y="151.7" transform="rotate(-90 56.8 151.7)">2.08</text>
<text x="59.7" y="151.7" transform="rotate(-90 59.7 151.7)">2.28</text>
<text x="62.7" y="151.7" transform="rotate(-90 62.7 151.7)">2.44</text>
<text x="65.6" y="151.7" transform="rotate(-90 65.6 151.7)">2.51</text>
<text x="68.5" y="151.7" transform="rotate(-90 68.5 151.7)">2.57</text>
<text x="71.4" y="151.7" transform="rotate(-90 71.4 151.7)">2.65</text>
<text x="74.3" y="151.7" transform="rotate(-90 74.3 151.7)">2.46</text>
<text x="77.2" y="151.7" transform="rotate(-90 77.2 151.7)">2.39</text>
<text x="80.1" y="151.7" transform="rotate(-90 80.1 151.7)">2.39</text>
<text x="83" y="151.7" transform="rotate(-90 83 151.7)">2.46</text>
<text x="85.9" y="151.7" transform="rotate(-90 85.9 151.7)">2.49</text>
<text x="88.9" y="151.7" transform="rotate(-90 88.9 151.7)">2.51</text>
<text x="91.8" y="151.7" transform="rotate(-90 91.8 151.7)">2.60</text>
<text x="94.7" y="151.7" transform="rotate(-90 94.7 151.7)">2.67</text>
<text x="97.6" y="151.7" transform="rotate(-90 97.6 151.7)">2.74</text>
<text x="100.5" y="151.7" transform="rotate(-90 100.5 151.7)">2.79</text>
<text x="103.4" y="151.7" transform="rotate(-90 103.4 151.7)">2.82</text>
<text x="106.3" y="151.7" transform="rotate(-90 106.3 151.7)">2.84</text>
<text x="109.2" y="151.7" transform="rotate(-90 109.2 151.7)">2.85</text>
<text x="112.1" y="151.7" transform="rotate(-90 112.1 151.7)">2.86</text>
<text x="115.1" y="151.7" transform="rotate(-90 115.1 151.7)">2.89</text>
<text x="117.9" y="151.7" transform="rotate(-90 117.9 151.7)">2.94</text>
<text x="120.9" y="151.7" transform="rotate(-90 120.9 151.7)">2.94</text>
<text x="123.8" y="151.7" transform="rotate(-90 123.8 151.7)">2.89</text>
<text x="126.7" y="151.7" transform="rotate(-90 126.7 151.7)">2.90</text>
<text x="129.6" y="151.7" transform="rotate(-90 129.6 151.7)">2.89</text>
<text x="132.5" y="151.7" transform="rotate(-90 132.5 151.7)">2.88</text>
<text x="135.4" y="151.7" transform="rotate(-90 135.4 151.7)">2.90</text>
<text x="138.3" y="151.7" transform="rotate(-90 138.3 151.7)">2.70</text>
<text x="141.2" y="151.7" transform="rotate(-90 141.2 151.7)">2.53</text>
<text x="144.1" y="151.7" transform="rotate(-90 144.1 151.7)">2.14</text>
<text x="147.1" y="151.7" transform="rotate(-90 147.1 151.7)">1.22</text>
<text x="150" y="151.7" transform="rotate(-90 150 151.7)">0.54</text>
<text x="32.6" y="158.8">t. [m]</text>
<text x="45.2" y="160.3" transform="rotate(-90 45.2 160.3)">0.00</text>
<text x="48.1" y="160.3" transform="rotate(-90 48.1 160.3)">1.46</text>
<text x="51" y="160.3" transform="rotate(-90 51 160.3)">2.91</text>
<text x="53.9" y="160.3" transform="rotate(-90 53.9 160.3)">4.37</text>
<text x="56.8" y="160.3" transform="rotate(-90 56.8 160.3)">5.82</text>
<text x="59.7" y="160.3" transform="rotate(-90 59.7 160.3)">7.28</text>
<text x="62.7" y="160.3" transform="rotate(-90 62.7 160.3)">8.73</text>
<text x="65.6" y="161" transform="rotate(-90 65.6 161)">10.19</text>
<text x="68.5" y="161" transform="rotate(-90 68.5 161)">11.64</text>
<text x="71.4" y="161" transform="rotate(-90 71.4 161)">13.10</text>
<text x="74.3" y="161" transform="rotate(-90 74.3 161)">14.55</text>
<text x="77.2" y="161" transform="rotate(-90 77.2 161)">16.01</text>
<text x="80.1" y="161" transform="rotate(-90 80.1 161)">17.46</text>
<text x="83" y="161" transform="rotate(-90 83 161)">18.92</text>
<text x="85.9" y="161" transform="rotate(-90 85.9 161)">20.37</text>
<text x="88.9" y="161" transform="rotate(-90 88.9 161)">21.83</text>
<text x="91.8" y="161" transform="rotate(-90 91.8 161)">23.28</text>
<text x="94.7" y="161" transform="rotate(-90 94.7 161)">24.74</text>
<text x="97.6" y="161" transform="rotate(-90 97.6 161)">26.20</text>
<text x="100.5" y="161" transform="rotate(-90 100.5 161)">27.65</text>
<text x="103.4" y="161" transform="rotate(-90 103.4 161)">29.11</text>
<text x="106.3" y="161" transform="rotate(-90 106.3 161)">30.56</text>
<text x="109.2" y="161" transform="rotate(-90 109.2 161)">32.02</text>
<text x="112.1" y="161" transform="rotate(-90 112.1 161)">33.47</text>
<text x="115.1" y="161" transform="rotate(-90 115.1 161)">34.93</text>
<text x="117.9" y="161" transform="rotate(-90 117.9 161)">36.38</text>
<text x="120.9" y="161" transform="rotate(-90 120.9 161)">37.84</text>
<text x="123.8" y="161" transform="rotate(-90 123.8 161)">39.29</text>
<text x="126.7" y="161" transform="rotate(-90 126.7 161)">40.75</text>
<text x="129.6" y="161" transform="rotate(-90 129.6 161)">42.20</text>
<text x="132.5" y="161" transform="rotate(-90 132.5 161)">43.66</text>
<text x="135.4" y="161" transform="rotate(-90 135.4 161)">45.11</text>
<text x="138.3" y="161" transform="rotate(-90 138.3 161)">46.57</text>
<text x="141.2" y="161" transform="rotate(-90 141.2 161)">48.02</text>
<text x="144.1" y="161" transform="rotate(-90 144.1 161)">49.48</text>
<text x="147.1" y="161" transform="rotate(-90 147.1 161)">50.94</text>
<text x="150" y="161" transform="rotate(-90 150 161)">52.39</text>
<text x="152.9" y="161" transform="rotate(-90 152.9 161)">53.85</text>
<text x="155.8" y="161" transform="rotate(-90 155.8 161)">55.30</text>
<text x="158.7" y="161" transform="rotate(-90 158.7 161)">56.76</text>
<text x="161.6" y="161" transform="rotate(-90 161.6 161)">58.21</text>
</g>
<g font-size="2.5" fill="#00c600">
<text x="60.3" y="100.5" transform="rotate(-90 60.3 100.5)">kennzeichnender Punkt</text>
<text x="139.9" y="96.5" transform="rotate(-90 139.9 96.5)">kennzeichnender Punkt</text>
<text x="85.2" y="126.2" transform="rotate(1 85.2 126.2)">Ersatzgerade für starre Platte</text>
</g>
<g font-size="2.3">
<text x="108" y="274.4">eMail: info</text>
<text x="120.9" y="274.4">kaercher-geotechnik.de</text>
<text x="27.7" y="286">Projekt-Nr.</text>
<text x="47.7" y="286">Anlage</text>
<text x="67.7" y="286">Maßstab</text>
<text x="87.7" y="286">Datum</text>
<text x="107.7" y="286">bearbeitet</text>
<text x="132.5" y="285.9">gezeichnet</text>
</g>
<g font-size="2.2">
<text x="108" y="264.8">Institut für Geotechnik</text>
<text x="108" y="267.5">Heidengass 16</text>
<text x="108" y="269.7">76356 Weingarten/Baden</text>
<text x="108" y="272">Tel. 07244/7013-0 Fax -17</text>
</g>
<text font-size="2" fill="#00488a" x="174.9" y="278.8">INGENIEURGESELLSCHAFT</text>
<text font-size="1.9" fill="#00488a" x="175.4" y="289.1">INSTITUT FÜR GEOTECHNIK</text>
</svg>
